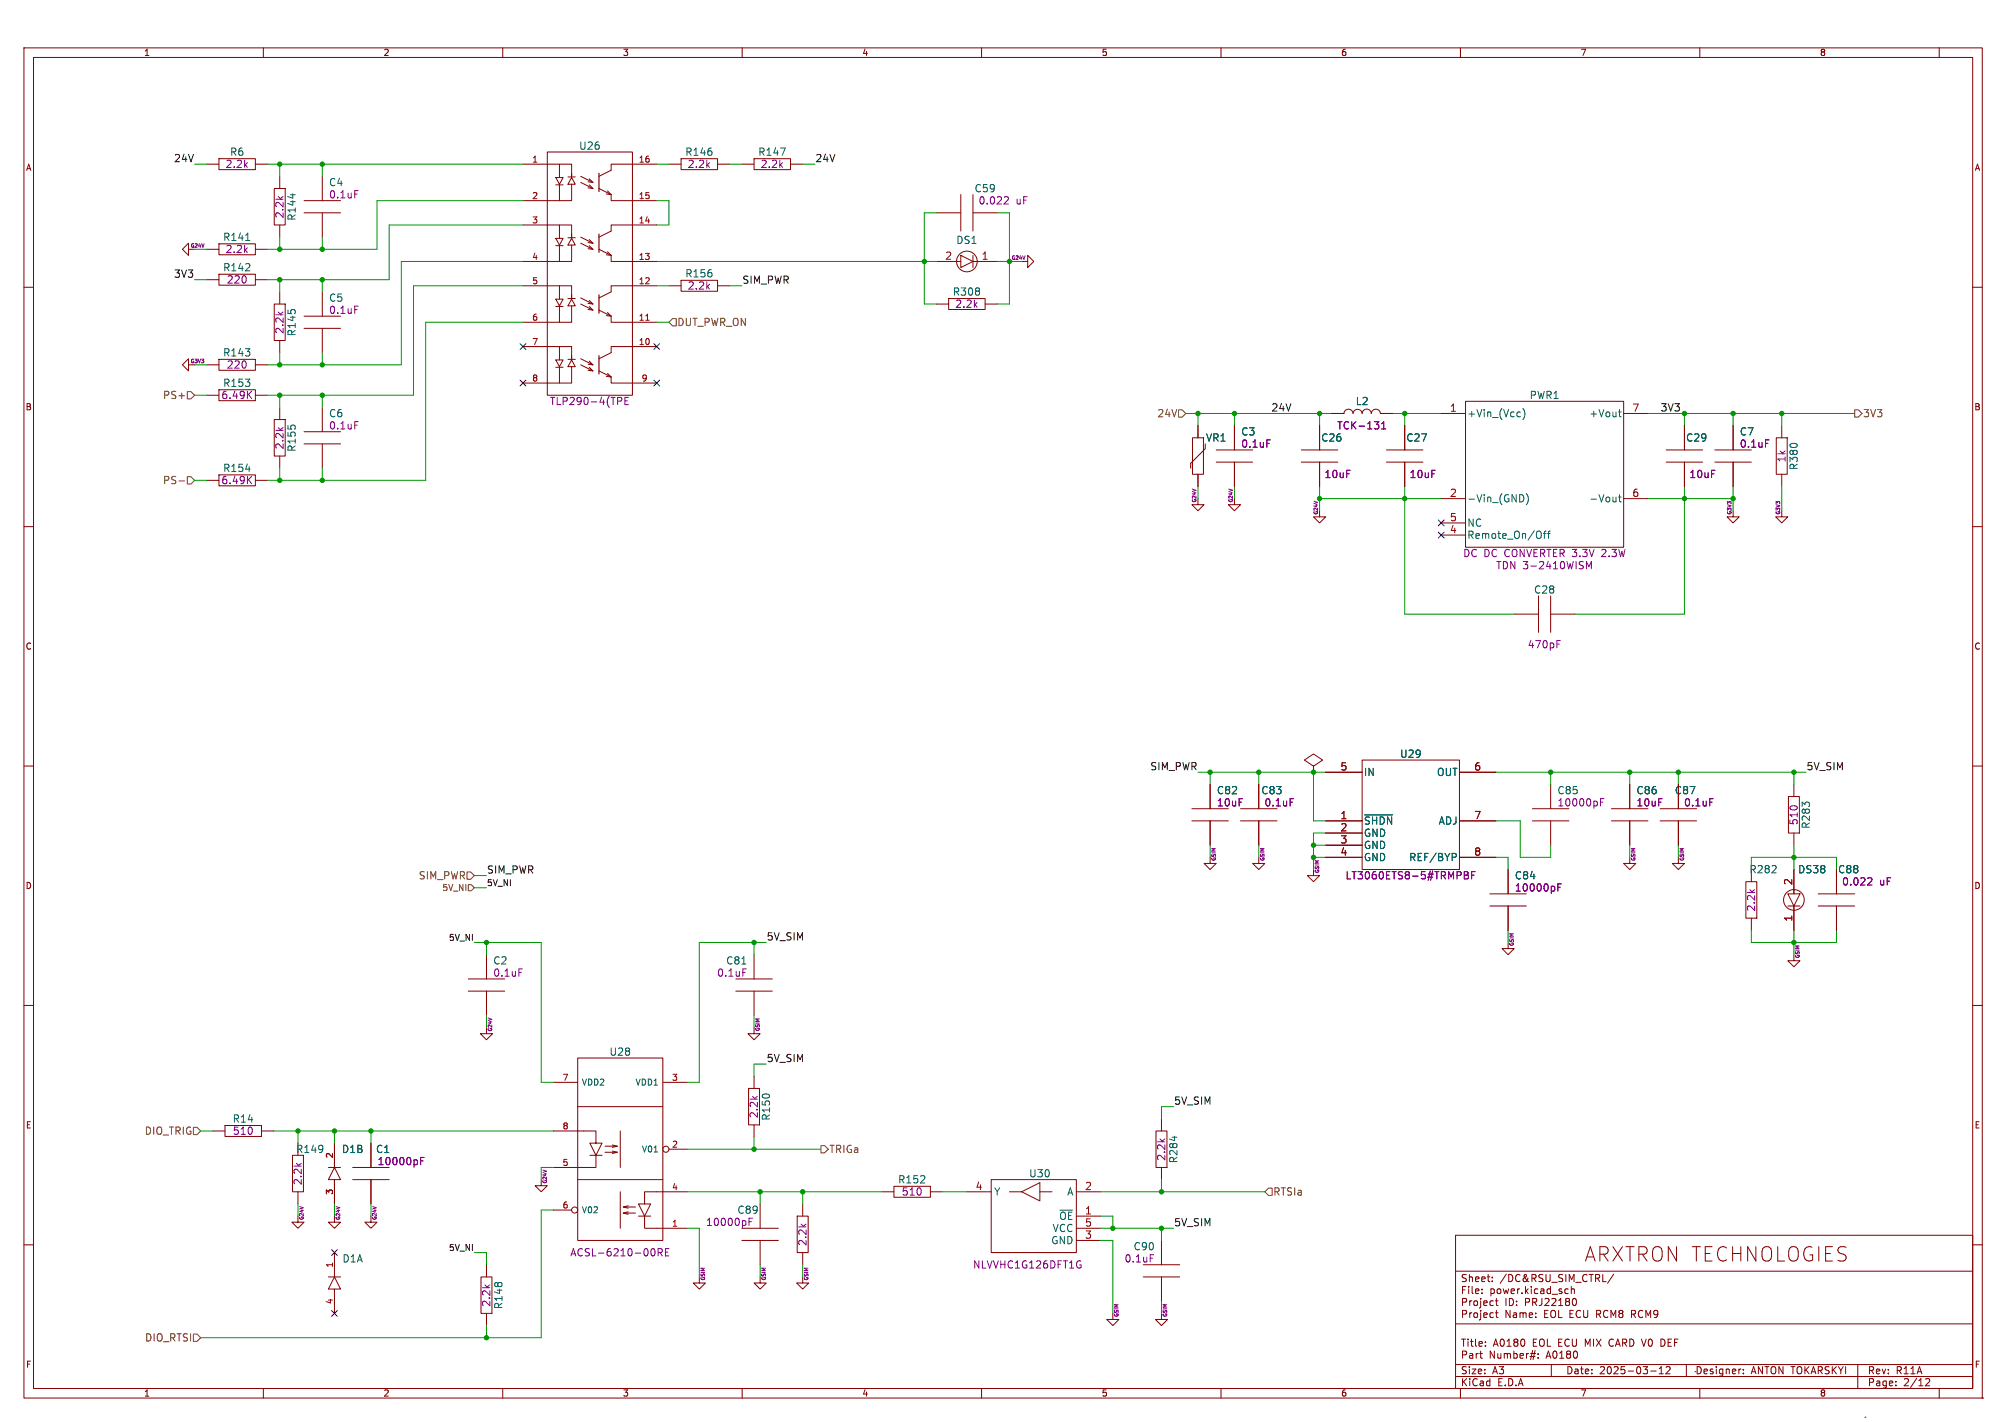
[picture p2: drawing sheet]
<svg xmlns="http://www.w3.org/2000/svg" width="420mm" height="297mm" viewBox="0 0 420 297" stroke-linecap="round" stroke-linejoin="round" font-family="sans-serif">
<g fill="none" stroke="#840000" stroke-width=".21">
<path d="M5 10h409v282h-409zM7 12h405v278h-405zM55 10v2M105 10v2M155 10v2M205 10v2M255 10v2M305 10v2M355 10v2M405 10v2M43.2 34.3h2.5M45.7 33.1h7.6v2.3h-7.6z"/>
<path d="M53.3 34.3h2.6M57.3 39.4h2.3v7.6h-2.3zM58.4 36.8v2.6M67.3 36.8v5.1M109.2 34.3h7.6v2.8M114.3 31.8h17.8v50.8h-17.8zM116.1 37.1h1.5l-.8 1.4zM116.1 38.6h1.5M116.8 38.6v3.3h-7.6M116.8 34.3h2.6v2.5M118.6 37h1.5M119.4 38.5v3.4h-2.6"/>
<path d="M119.4 37.1l.7 1.4h-1.5zM119.4 36.2v.8M121.3 36.8l2.5 1.3M121.3 38.1l2.5 1.3M122.8 38l1 .1M122.8 39.2l1 .2M123.1 37.3l.7 .8M123.1 38.6l.7 .8M125.1 39.4l2.5 1.2M126.9 39.9l.7 .7M137.2 34.3h-9.6v1.3l-2.5 1.2M139.7 34.3h2.5"/>
<path d="M142.2 33.1h7.7v2.3h-7.7zM149.9 34.3h2.5M154.9 34.3h2.6M157.5 33.1h7.6v2.3h-7.6zM165.1 34.3h2.5M39.4 52.1v-1.3l-1.3 1.3 1.3 1.2v-1.2h1.2M43.2 52.1h2.5M43.2 58.4h2.5M45.7 50.9h7.6v2.3h-7.6zM45.7 57.3h7.6v2.3h-7.6zM53.3 52.1h2.6M53.3 58.4h2.6"/>
<path d="M58.4 47v2.5M63.5 41.9h7.6M63.5 44.5h7.6M67.3 44.5v5M109.2 47h7.6v2.8M109.2 59.7h7.6v2.8M116.1 49.8h1.5l-.8 1.4zM116.1 51.3h1.5M116.8 51.3v3.3h-7.6M116.8 47h2.6v2.5M116.8 59.7h2.6v2.5M118.6 49.7h1.5"/>
<path d="M119.4 51.2v3.4h-2.6M119.4 49.8l.7 1.4h-1.5zM119.4 48.9v.8M121.3 49.5l2.5 1.3M121.3 50.8l2.5 1.3M122.8 50.7l1 .1M122.8 51.9l1 .2M123.1 50l.7 .8M123.1 51.3l.7 .8M125.1 52.1l2.5 1.2M126.6 40.5l1 .1M126.6 53.2l1 .1"/>
<path d="M126.9 52.6l.7 .7M127.6 40.6v1.3h9.6M127.6 53.3v1.3h9.6M137.2 47h-9.6v1.3l-2.5 1.2M137.2 59.7h-9.6v1.3l-2.5 1.2M139.7 59.7h2.5M142.2 58.5h7.7v2.3h-7.7zM149.9 59.7h2.5M195.6 54.6h5.1M195.6 44.5h5.1M200.7 53.3l2.5 1.3-2.5 1.3zM200.7 40.6v7.7"/>
<path d="M203.2 54.6h5.1M203.2 40.6v7.7M203.2 53.3v2.6M203.2 44.5h5.1M213.4 54.6h1.2v1.3l1.3-1.3-1.3-1.3v1.3M5 60h2M39.4 76.2v-1.3l-1.3 1.3 1.3 1.3v-1.3h1.2M43.2 76.2h2.5M45.7 75.1h7.6v2.2h-7.6zM53.3 76.2h2.6M57.3 63.5h2.3v7.6h-2.3zM58.4 61v2.5"/>
<path d="M58.4 71.1v2.6M63.5 66h7.6M63.5 68.6h7.6M67.3 61v5M67.3 68.6v5.1M109.2 72.4h7.6v2.8M116.1 62.5h1.5l-.8 1.4zM116.1 75.2h1.5l-.8 1.4zM116.1 64h1.5M116.1 76.7h1.5M116.8 64v3.3h-7.6M116.8 76.7v3.3h-7.6"/>
<path d="M116.8 72.4h2.6v2.5M118.6 62.4h1.5M118.6 75.1h1.5M119.4 63.9v3.4h-2.6M119.4 76.6v3.4h-2.6M119.4 62.5l.7 1.4h-1.5zM119.4 75.2l.7 1.4h-1.5zM119.4 61.6v.8M119.4 74.3v.8M121.3 62.2l2.5 1.3M121.3 63.5l2.5 1.3M121.3 74.9l2.5 1.3"/>
<path d="M121.3 76.2l2.5 1.3M122.8 63.4l1 .1M122.8 64.6l1 .2M122.8 76.1l1 .1M122.8 77.3l1 .2M123.1 62.7l.7 .8M123.1 64l.7 .8M123.1 75.4l.7 .8M123.1 76.7l.7 .8M125.1 64.8l2.5 1.2M125.1 77.5l2.5 1.2M126.6 65.9l1 .1"/>
<path d="M126.6 78.6l1 .1M126.9 65.3l.7 .7M126.9 78l.7 .7M127.6 66v1.3h9.6M127.6 78.7v1.3h9.6M137.2 72.4h-9.6v1.3l-2.5 1.2M195.6 63.5h2.5M198.1 62.4h7.6v2.2h-7.6zM205.7 63.5h2.6M412 60h2M43.2 82.6h2.5M45.7 81.4h7.6v2.3h-7.6z"/>
<path d="M45.7 99.2h7.6v2.3h-7.6zM53.3 82.6h2.6M57.3 87.6h2.3v7.7h-2.3zM58.4 85.1v2.5M58.4 95.3v2.5M63.5 90.2h7.6M63.5 92.7h7.6M67.3 85.1v5.1M67.3 92.7v5.1M249 91.4h2.3v7.7h-2.3zM250.2 88.9v2.5M250.2 99.1v2.5"/>
<path d="M251.7 92.7v1l-3 3.1v1M254 94h7.6M254 96.5h7.6M257.8 88.9v5.1M257.8 96.5v5.1M271.8 94h7.6M271.8 96.5h7.6M275.6 88.9v5.1M275.6 96.5v5.1M278.1 86.4h2.6a.95 .95 0 0 1 .9-.9 .95 .95 0 0 1 1 .9 .96 .96 0 0 1 .9-.9 .96 .96 0 0 1 1 .9 .95 .95 0 0 1 .9-1 .95 .95 0 0 1 1 1 .95 .95 0 0 1 .9-.9 .95 .95 0 0 1 1 .9h2.5M289.6 94h7.6M289.6 96.5h7.6"/>
<path d="M293.4 88.9v5.1M293.4 96.5v5.1M301 86.4h5.1M306.1 83.8h33v30.5h-33zM339.1 86.4h5.1M348 94h7.6M348 96.5h7.6M351.8 88.9v5.1M351.8 96.5v5.1M358.1 94h7.7M358.1 96.5h7.7M361.9 88.9v5.1"/>
<path d="M361.9 96.5v5.1M371 91.4h2.3v7.7h-2.3zM372.1 88.9v2.5M372.1 99.1v2.5M5 110h2M43.2 100.3h2.5M53.3 100.3h2.6M250.2 104.1v1.3h1.3l-1.3 1.3-1.3-1.3h1.3M257.8 104.1v1.3h1.3l-1.3 1.3-1.3-1.3h1.3M275.6 106.7v1.3h1.3l-1.3 1.2-1.3-1.2h1.3M301 104.1h5.1M301 109.2h5.1"/>
<path d="M301 111.8h5.1M339.1 104.1h5.1M361.9 106.7v1.3h1.3l-1.3 1.2-1.2-1.2h1.2M372.1 106.7v1.3h1.3l-1.3 1.2-1.3-1.2h1.3M412 110h2M316.2 128.3h5.1M321.3 124.5v7.6M323.8 124.5v7.6M323.8 128.3h5.1M5 160h2M284.5 158.8h20.3v22.8h-20.3zM412 160h2"/>
<path d="M248.9 171.5h7.6M248.9 168.9h7.6M252.7 179.1v1.2h-1.2l1.2 1.3 1.3-1.3h-1.3M252.7 163.8v5.1M252.7 171.5v5M259.1 171.5h7.6M259.1 168.9h7.6M262.9 179.1v1.2h-1.3l1.3 1.3 1.3-1.3h-1.3M262.9 163.8v5.1M262.9 171.5v5M274.3 160l1.9-1.2-1.9-1.3-1.9 1.3 1.9 1.2v1.3M274.3 161.3h.1"/>
<path d="M276.9 171.5h7.6M276.9 161.3h7.6M276.9 174h7.6M276.9 176.5h7.6M276.9 179.1h7.6M304.8 171.5h7.6M304.8 161.3h7.6M304.8 179.1h7.6M320 171.5h7.7M320 168.9h7.7M323.8 163.8v5.1M323.8 171.5v5"/>
<path d="M336.5 171.5h7.7M336.5 168.9h7.7M340.4 179.1v1.2h-1.3l1.3 1.3 1.2-1.3h-1.2M340.4 163.8v5.1M340.4 171.5v5M346.7 171.5h7.6M346.7 168.9h7.6M350.5 179.1v1.2h-1.3l1.3 1.3 1.3-1.3h-1.3M350.5 163.8v5.1M350.5 171.5v5M373.5 166.4h2.3v7.6h-2.3zM374.6 163.8v2.6"/>
<path d="M374.6 174v2.5M101.6 199.4v5.1M157.5 199.4v5.1M274.3 181.6v1.3h-1.3l1.3 1.3 1.3-1.3h-1.3M311.1 189.2h7.7M311.1 186.7h7.7M315 196.9v1.2h-1.3l1.3 1.3 1.2-1.3h-1.2M315 181.6v5.1M315 189.2v5.1M364.6 184.2h2.3v7.6h-2.3zM365.8 181.6v2.6M365.8 191.8v2.5"/>
<path d="M373.4 186.7h2.5l-1.3 2.5zM373.4 189.2h2.5M374.6 199.4v1.3h-1.2l1.2 1.2 1.3-1.2h-1.3M374.6 181.6v5.1M374.6 189.2v5.1M379.7 189.2h7.6M379.7 186.7h7.6M383.5 181.6v5.1M383.5 189.2v5.1M5 210h2M97.8 204.5h7.6M97.8 207h7.6"/>
<path d="M101.6 214.6v1.3h-1.3l1.3 1.3 1.3-1.3h-1.3M101.6 207v5.1M153.7 204.5h7.6M153.7 207h7.6M157.5 214.6v1.3h-1.3l1.3 1.3 1.2-1.3h-1.2M157.5 207v5.1M412 210h2M44.4 236.2h2.6M47 235.1h7.6v2.3h-7.6zM54.6 236.2h2.5M69.8 238.8v5M77.5 238.8v5"/>
<path d="M115.6 236.2h8.9v2.6h-1.3l1.3 2.5 1.2-2.5h-1.2M115.6 226.1h5M120.6 221h17.8v38.1h-17.8zM120.6 231.1h17.8M126.4 239.4h2.5M127.9 239.1l1 .3M128.9 239.4l-1 .2M129.5 236.2v7.6M138.4 226.1h5.1M156.3 227.3h2.3v7.6h-2.3zM157.5 224.8v2.5M157.5 234.9v2.6"/>
<path d="M241.4 236.2h2.3v7.6h-2.3zM242.6 233.7v2.5M61.1 241.3h2.3v7.6h-2.3zM62.2 254v1.3h-1.2l1.2 1.2 1.3-1.2h-1.3M62.2 248.9v2.6M68.6 243.8h2.5M69.8 243.8l1.3 2.6h-2.5zM69.8 254v1.3h-1.2l1.2 1.2 1.3-1.2h-1.3M69.8 246.4v5.1M73.7 243.8h7.6M73.7 246.4h7.6M77.5 254v1.3h-1.3l1.3 1.2 1.2-1.2h-1.2"/>
<path d="M77.5 246.4v5.1M113 246.4v1.2h-1.2l1.2 1.3 1.3-1.3h-1.3M115.6 252.7h3.8M120.6 246.4h17.8M123.2 241.3h2.5M124.5 241.3v2.5h-8.9M126.4 240.7h2.5M127.9 240.4l1 .3M128.9 240.7l-1 .2M129.5 248.9v7.6M130.2 252.1l1 .2M130.2 253.4l1 .2"/>
<path d="M130.2 252.1h2.5M130.2 253.4h2.5M131.2 251.8l-1 .3M131.2 253.1l-1 .3M133.3 254h2.6M134.6 254v2.5h8.9M139.7 240h3.8M143.5 248.9h-8.9v2.6h1.3l-1.3 2.5-1.3-2.5h1.3M154.9 256.5h7.7M154.9 259.1h7.7M158.7 251.5v5M158.7 259.1v5.1"/>
<path d="M166.5 254h2.3v7.6h-2.3zM167.6 251.5v2.5M184.1 248.9h2.6M186.7 247.8h7.6v2.3h-7.6zM194.3 248.9h2.5M201.9 248.9h5.1M207 246.4h17.8v15.2h-17.8zM210.8 248.9h2.6M213.4 248.9l3.8-1.9v3.8zM217.2 248.9h2.5M224.8 254h5.1M224.8 248.9h5.1"/>
<path d="M224.8 256.5h5.1M224.8 259.1h5.1M242.6 243.8v2.6M242.6 259.1v5.1M304 258h108v32h-108zM5 260h2M68.6 266.7h2.5M69.8 266.7l1.3 2.5h-2.5zM69.8 261.6v5.1M69.8 269.2v5.1M100.5 266.7h2.2v7.6h-2.2zM101.6 264.2v2.5"/>
<path d="M101.6 274.3v2.6M146 266.7v1.3h-1.2l1.2 1.2 1.3-1.2h-1.3M158.7 266.7v1.3h-1.2l1.2 1.2 1.3-1.2h-1.3M167.6 266.7v1.3h-1.2l1.2 1.2 1.3-1.2h-1.3M167.6 261.6v2.6M232.4 274.3v1.3h-1.3l1.3 1.3 1.3-1.3h-1.3M238.8 266.7h7.6M238.8 264.2h7.6M242.6 274.3v1.3h-1.3l1.3 1.3 1.2-1.3h-1.2M242.6 266.7v5.1M304 276.5h108M304 265.5h108"/>
<path d="M309.5 270v.2M309.5 269.3v.1M311.7 267.5v.2M311.7 266.8v.1M312.3 271.7h.6M312.3 274.2h.6M312.5 271.2v1.3l.4 .2M312.5 273.7v1.3l.4 .2M327.1 269.2l.4 .1M327.5 270.1l-.4 .1M328.2 269.3l.2-.1 .3 .1 .1 .9M328.2 268.7v1.5"/>
<path d="M328.7 271.2a.8 .8 0 0 1 .6 .7 .8 .8 0 0 1-.6 .8M337 266.1l-1.3 1.9M412 260h2M55 290v2M105 290v2M155 290v2M205 290v2M255 290v2M304 287.5h108M304 285h108M305 290v2M309 282.7h.6"/>
<path d="M309.4 283.7h.2M310.2 281v.2M310.2 280.3v.1M319.7 282.7h1M321.2 283.5v.2M321.2 282.8v.1M324 285v2.5M344.7 286.4h1.2M346.5 286.9h.9M346.5 285.9l.4-.5v1.5M347.9 285.6l.6-.2 .3 .5-.9 1h.9M352.2 285v2.5"/>
<path d="M355 290v2M363.4 285.9h.2M364.1 286.8v.1M364.1 286v.2M388 285v5M389.5 296h.1M395.9 289.3v.1M395.9 288.5v.2M402.2 288.1l.5-.2 .3 .5-.9 1h.9M405 290v2M414 292h.1"/>
<circle cx="201.9" cy="54.6" r="2.16"/>
<circle cx="374.6" cy="188" r="2.16"/>
<circle cx="120" cy="252.7" r=".63"/>
<circle cx="139.1" cy="240" r=".63"/>
</g>
<g fill="none" stroke="#840084" stroke-width=".21">
<path d="M74.1 39.8h.7M209.9 41.1l.6 .1 .1 .3-.9 1.1h.9M74.1 63.9h.7M51.9 82.4l.6 .8M52.5 81.7l-.8 .9M52.5 99.5l-.8 .9M74.1 88.1h.7M129 83h.6l.3 .3-.2 .4-.7 .1M130.5 83.7h.5M131.2 83h-.7v1.5h.7M264.6 91.9h.7M288.5 89.6h.9"/>
<path d="M288.5 88.5l.5-.4v1.5M368.7 91.9h.7M51.9 100.2l.6 .8M331.3 118.8v-1.5l.5 1.1 .5-1.1v1.5M325.2 133.8h.7M253.8 177.3h-.7l.5 .2M264 177.3h-.8l.6 .2M269.4 166.8h.8M275.4 179.8h-.7l.5 .2M334.3 167.5h.5M335 166.8h-.7v1.5M341.5 177.3h-.8l.5 .2"/>
<path d="M351.6 177.3h-.7l.5 .2M357.1 166.8h.7M305.8 182.1l.7 .1 .1 .3-.3 .3M305.8 182.8h.5M306.3 182.8l.4 .3-.1 .3-.8 .2M307.3 182.8h.5M308.1 182.1h-.8v1.5M316.1 195h-.8l.5 .3M325.4 185.3h.5M326.1 184.6h-.7v1.5M375.8 197.6h-.8l.5 .2M390.3 183.3l.5 .1 .1 .4-.9 1h.9"/>
<path d="M108.4 202.4h.7M155.1 202.4h.8M158.6 212.8h-.8l.6 .3M87.8 242.5h.6M88.6 241.7h-.8v1.6M156.4 255.2h.5M156.4 254.4v1.6M136.4 260.8a.95 .95 0 0 1 0 1.5M137.5 261.6l.7-.1 .1-.2-.1-.4-.7-.1v1.5M137.8 261.6l.5 .7M139 261.5h.5M139.7 260.8h-.7v1.5h.7"/>
<path d="M147.2 264.9h-.8l.5 .2M159.9 264.9h-.8l.5 .2M168.7 264.9h-.7l.5 .2M225.5 264.2h.3v.5l-.3 .2M225.6 263.3l.1 .1M233.5 272.5h-.7l.5 .3M243.7 272.5h-.8l.6 .3"/>
</g>
<path d="M125.1 36.2v3.8M125.1 48.9v3.8M125.1 61.6v3.8M125.1 74.3v3.8" fill="none" stroke="#840000" stroke-width=".25"/>
<path d="M134.9 66.9h.7" fill="none" stroke="#a90000" stroke-width=".21"/>
<g fill="none" stroke="#006464" stroke-width=".21">
<path d="M51.3 50.2h.9M317.1 86l.4 .1M317.5 87l-.4 .1M318 85.3a1.75 1.75 0 0 1 0 2.3M338 86h.6M338.2 85.5v1.3l.4 .3M318 103.4l.3 .6-.1 .5-.2 .3M318.8 103.1a1.75 1.75 0 0 1 0 2.3M322.3 111.4h.6M322.9 110.9l-.4 .3v1.3M323.2 111.4h.6M323.8 110.9l-.4 .3v1.3"/>
<path d="M338 103.8h.6M338.2 103.3v1.3l.4 .2M285 170.2h5.9M303.9 178.2l.3 .3-.1 .4-.2 .1"/>
</g>
<path d="M140.5 66.5h.7v1.6h-.7l-.8-.8zM39.1 99.6h.8l.7 .7-.7 .8h-.8zM39.1 81.8h.8l.7 .8-.7 .7h-.8zM246.1 85.6h.8l.7 .8-.7 .7h-.8zM387.3 85.6h.8l.8 .8-.8 .7h-.8zM37.4 100.4h1.1M97.5 182.1h.8l.8 .8-.8 .7h-.8zM97.8 184.8h.6l.7 .6-.7 .7h-.6zM40.4 235.5h.7l.8 .7-.8 .8h-.7zM171.4 239.3h.8l.8 .7-.8 .8h-.8zM264.9 248.2h.8v1.5h-.8l-.7-.8zM40.4 278.6h.7l.8 .8-.8 .8h-.7z" fill="none" stroke="#725600" stroke-width=".21"/>
<g fill="none" stroke="#009600" stroke-width=".21">
<path d="M40.6 34.3h2.6M55.9 34.3h53.3M58.4 34.3v2.5M67.3 34.3v2.5M137.2 34.3h2.5M152.4 34.3h2.5M167.6 34.3h2.6M40.6 52.1h2.6M40.6 58.4h2.6M58.4 49.5v2.6M58.4 58.4v2.6M67.3 49.5v2.6"/>
<path d="M67.3 58.4v2.6M109.2 47h-27.9v11.4h-25.4M109.2 54.6h-25.4v21.6h-27.9M109.2 41.9h-30.5v10.2h-22.8M109.2 59.7h-22.8v22.9h-30.5M137.2 41.9h2.5v5.1h-2.5M137.2 54.6h58.4M137.2 59.7h2.5M152.4 59.7h2.5M195.6 44.5h-2.6v19h2.6M208.3 54.6h5.1M208.3 44.5h2.5v19h-2.5"/>
<path d="M40.6 76.2h2.6M58.4 73.7v2.5M67.3 73.7v2.5M109.2 67.3h-20.3v33h-33M137.2 67.3h2.5M40.6 82.6h2.6M58.4 82.6v2.5M58.4 97.8v2.5M67.3 82.6v2.5M67.3 97.8v2.5M247.6 86.4h30.5M250.2 86.4v2.5"/>
<path d="M257.8 86.4v2.5M275.6 86.4v2.5M290.8 86.4h10.2M293.4 86.4v2.5M344.2 86.4h43.1M351.8 86.4v2.5M361.9 86.4v2.5M372.1 86.4v2.5M40.6 100.3h2.6M250.2 101.6v2.5M257.8 101.6v2.5M275.6 104.1h25.4"/>
<path d="M275.6 101.6v5.1M293.4 101.6v26.7h22.8M344.2 104.1h17.7M351.8 101.6v26.7h-22.9M361.9 101.6v5.1M372.1 101.6v5.1M250.2 161.3h26.7M252.7 161.3v2.5M252.7 176.5v2.6M262.9 161.3v2.5M262.9 176.5v2.6M274.3 161.3v10.2h2.6"/>
<path d="M274.3 176.5h2.6M274.3 179.1h2.6M276.9 174h-2.6v7.6M312.4 161.3h64.8M312.4 171.5h5.1v7.6h6.3v-2.6M312.4 179.1h2.6v2.5M323.8 161.3v2.5M340.4 161.3v2.5M340.4 176.5v2.6M350.5 161.3v2.5M350.5 176.5v2.6M374.6 161.3v2.5"/>
<path d="M374.6 176.5v5.1M99.1 196.9h13.9v29.2h2.6M99.1 185.4h2.5M99.1 182.9h2.5M101.6 196.9v2.5M157.5 196.9v2.5M160 196.9h-14v29.2h-2.5M315 194.3v2.6M365.8 181.6v-2.5h17.7v2.5M365.8 194.3v2.6h17.7v-2.6M374.6 194.3v5.1M101.6 212.1v2.5"/>
<path d="M157.5 212.1v2.5M41.9 236.2h2.5M57.1 236.2h58.5M62.2 236.2v2.6M69.8 236.2v2.6M77.5 236.2v2.6M157.5 237.5v2.5M160 222.2h-2.5v2.6M245.1 231.1h-2.5v2.6M62.2 251.5v2.5M69.8 251.5v2.5M77.5 251.5v2.5"/>
<path d="M115.6 252.7h-2.6v26.7h-71.1M115.6 243.8h-2.6v2.6M143.5 256.5h2.5v10.2M143.5 240h27.9M143.5 248.9h40.6M158.7 248.9v2.6M167.6 248.9v2.6M196.8 248.9h5.1M229.9 248.9h34.3M229.9 254h2.5v2.5M229.9 259.1h2.5v15.2M229.9 256.5h15.2"/>
<path d="M242.6 246.4v2.5M242.6 256.5v2.6M99.1 261.6h2.5v2.6M101.6 276.9v2.5M158.7 264.2v2.5M167.6 264.2v2.5M242.6 271.8v2.5"/>
</g>
<g fill="none" stroke="#000084" stroke-width=".21">
<path d="M108.6 71.8l1.2 1.2M108.6 79.4l1.2 1.2M109.8 71.8l-1.2 1.2M109.8 79.4l-1.2 1.2M136.6 71.8l1.2 1.2M136.6 79.4l1.2 1.2M137.8 71.8l-1.2 1.2M137.8 79.4l-1.2 1.2M300.4 111.2l1.2 1.2M300.4 108.6l1.2 1.2M301.6 111.2l-1.2 1.2M301.6 108.6l-1.2 1.2"/>
<path d="M69.2 273.7l1.3 1.2M69.2 261l1.3 1.2M70.5 273.7l-1.3 1.2M70.5 261l-1.3 1.2"/>
</g>
<g fill="#009600" stroke="#009600" stroke-width=".21">
<circle cx="275.6" cy="86.4" r=".46"/>
<circle cx="293.4" cy="104.1" r=".46"/>
<circle cx="293.4" cy="86.4" r=".46"/>
<circle cx="250.2" cy="86.4" r=".46"/>
<circle cx="257.8" cy="86.4" r=".46"/>
<circle cx="274.3" cy="176.5" r=".46"/>
<circle cx="252.7" cy="161.3" r=".46"/>
<circle cx="274.3" cy="161.3" r=".46"/>
<circle cx="275.6" cy="104.1" r=".46"/>
<circle cx="340.4" cy="161.3" r=".46"/>
<circle cx="323.8" cy="161.3" r=".46"/>
<circle cx="350.5" cy="161.3" r=".46"/>
<circle cx="274.3" cy="179.1" r=".46"/>
<circle cx="262.9" cy="161.3" r=".46"/>
<circle cx="351.8" cy="104.1" r=".46"/>
<circle cx="372.1" cy="86.4" r=".46"/>
<circle cx="351.8" cy="86.4" r=".46"/>
<circle cx="361.9" cy="104.1" r=".46"/>
<circle cx="361.9" cy="86.4" r=".46"/>
<circle cx="374.6" cy="161.3" r=".46"/>
<circle cx="374.6" cy="179.1" r=".46"/>
<circle cx="374.6" cy="196.9" r=".46"/>
<circle cx="242.6" cy="256.5" r=".46"/>
<circle cx="242.6" cy="248.9" r=".46"/>
<circle cx="232.4" cy="256.5" r=".46"/>
<circle cx="210.8" cy="54.6" r=".46"/>
<circle cx="193" cy="54.6" r=".46"/>
<circle cx="101.6" cy="279.4" r=".46"/>
<circle cx="157.5" cy="196.9" r=".46"/>
<circle cx="167.6" cy="248.9" r=".46"/>
<circle cx="157.5" cy="240" r=".46"/>
<circle cx="158.7" cy="248.9" r=".46"/>
<circle cx="67.3" cy="58.4" r=".46"/>
<circle cx="67.3" cy="52.1" r=".46"/>
<circle cx="67.3" cy="82.6" r=".46"/>
<circle cx="67.3" cy="76.2" r=".46"/>
<circle cx="58.4" cy="76.2" r=".46"/>
<circle cx="58.4" cy="82.6" r=".46"/>
<circle cx="58.4" cy="52.1" r=".46"/>
<circle cx="67.3" cy="34.3" r=".46"/>
<circle cx="58.4" cy="58.4" r=".46"/>
<circle cx="58.4" cy="34.3" r=".46"/>
<circle cx="69.8" cy="236.2" r=".46"/>
<circle cx="77.5" cy="236.2" r=".46"/>
<circle cx="62.2" cy="236.2" r=".46"/>
<circle cx="101.6" cy="196.9" r=".46"/>
<circle cx="67.3" cy="100.3" r=".46"/>
<circle cx="58.4" cy="100.3" r=".46"/>
</g>
<text font-size="4.2" fill="#840000" x="330.9" y="263.7">ARXTRON TECHNOLOGIES</text>
<g font-size="2.1" fill="#0f0f0f">
<text x="36.3" y="34">24V</text>
<text x="170.2" y="34">24V</text>
<text x="36.3" y="58.1">3V3</text>
<text x="154.9" y="59.4">SIM_PWR</text>
<text x="265.4" y="86">24V</text>
<text x="346.7" y="86">3V3</text>
<text x="240.2" y="161">SIM_PWR</text>
<text x="377.2" y="161">5V_SIM</text>
<text x="101.6" y="182.6">SIM_PWR</text>
<text x="160" y="196.5">5V_SIM</text>
<text x="160" y="221.9">5V_SIM</text>
<text x="245.1" y="230.8">5V_SIM</text>
<text x="245.1" y="256.2">5V_SIM</text>
</g>
<g font-size="2.1" fill="#840084">
<text x="47" y="35.3">2.2k</text>
<text x="48" y="32.7">R6</text>
<text x="143.5" y="35.3">2.2k</text>
<text x="158.8" y="35.3">2.2k</text>
<text x="68.6" y="41.6">0.1uF</text>
<text x="68.6" y="39.1">C4</text>
<text x="203.5" y="40.4">C59</text>
<text x="59.4" y="45.7" transform="rotate(-90 59.4 45.7)">2.2k</text>
<text x="204.3" y="42.9">0.022</text>
<text x="212.1" y="42.9">uF</text>
<text x="47" y="53.1">2.2k</text>
<text x="47.3" y="59.4">220</text>
<text x="68.6" y="65.8">0.1uF</text>
<text x="68.6" y="63.2">C5</text>
<text x="143.5" y="60.7">2.2k</text>
<text x="199.4" y="64.5">2.2k</text>
<text x="59.4" y="69.8" transform="rotate(-90 59.4 69.8)">2.2k</text>
<text x="47.3" y="77.2">220</text>
<text x="46.2" y="83.5">6.49K</text>
<text x="46.5" y="81">R153</text>
<text x="68.6" y="89.9">0.1uF</text>
<text x="68.6" y="87.4">C6</text>
<text x="114.8" y="84.8">TLP290-4(TPE</text>
<text x="279.2" y="89.9">TCK-131</text>
<text x="59.4" y="93.9" transform="rotate(-90 59.4 93.9)">2.2k</text>
<text x="259.1" y="93.7">0.1uF</text>
<text x="259.1" y="91.2">C3</text>
<text x="363.3" y="93.7">0.1uF</text>
<text x="363.3" y="91.2">C7</text>
<text x="46.2" y="101.3">6.49K</text>
<text x="46.5" y="98.8">R154</text>
<text x="276.5" y="100.1">10uF</text>
<text x="294.3" y="100.1">10uF</text>
<text x="352.7" y="100.1">10uF</text>
<text x="373.1" y="96.7" transform="rotate(-90 373.1 96.7)">1k</text>
<text x="305.5" y="116.6">DC DC CONVERTER 3.3V</text>
<text x="312.4" y="119.1">TDN 3-2410WISM</text>
<text x="334.8" y="116.6">2.3W</text>
<text x="319" y="135.6">470pF</text>
<text x="254.1" y="166.1">C82</text>
<text x="263.3" y="166.1">C83</text>
<text x="325.2" y="166.1">C85</text>
<text x="341.7" y="166.1">C86</text>
<text x="349.7" y="166.1">C87</text>
<text x="254.1" y="168.6">10uF</text>
<text x="264" y="168.6">0.1uF</text>
<text x="325.2" y="168.6">10000pF</text>
<text x="341.7" y="168.6">10uF</text>
<text x="351.6" y="168.6">0.1uF</text>
<text x="375.6" y="172.4" transform="rotate(-90 375.6 172.4)">510</text>
<text x="280.9" y="183.9">LT3060ETS8-5#TRMPBF</text>
<text x="316.3" y="183.9">C84</text>
<text x="383.8" y="182.6">C88</text>
<text x="384.6" y="185.1">0.022</text>
<text x="392.5" y="185.1">uF</text>
<text x="316.3" y="186.4">10000pF</text>
<text x="366.8" y="190.5" transform="rotate(-90 366.8 190.5)">2.2k</text>
<text x="102.9" y="201.7">C2</text>
<text x="102.9" y="204.2">0.1uF</text>
<text x="149.7" y="204.2">0.1uF</text>
<text x="158.5" y="233.6" transform="rotate(-90 158.5 233.6)">2.2k</text>
<text x="48.5" y="237.2">510</text>
<text x="78.4" y="241">C1</text>
<text x="78.8" y="243.6">10000pF</text>
<text x="243.6" y="242.5" transform="rotate(-90 243.6 242.5)">2.2k</text>
<text x="63.2" y="247.6" transform="rotate(-90 63.2 247.6)">2.2k</text>
<text x="188.2" y="249.9">510</text>
<text x="147.4" y="256.3">10000pF</text>
<text x="153.9" y="253.7">C89</text>
<text x="119" y="262.6">ACSL-6210-00RE</text>
<text x="168.6" y="260.3" transform="rotate(-90 168.6 260.3)">2.2k</text>
<text x="234.8" y="263.9">0.1uF</text>
<text x="236.7" y="261.3">C90</text>
<text x="203.1" y="265.2">NLVVHC1G126DFT1G</text>
<text x="102.6" y="273" transform="rotate(-90 102.6 273)">2.2k</text>
</g>
<g font-size="2.1" fill="#006464">
<text x="120.9" y="31.5">U26</text>
<text x="143" y="32.7">R146</text>
<text x="158.3" y="32.7">R147</text>
<text x="62" y="46.2" transform="rotate(-90 62 46.2)">R144</text>
<text x="46.5" y="50.5">R141</text>
<text x="199.6" y="51.2">DS1</text>
<text x="46.5" y="56.9">R142</text>
<text x="143" y="58.1">R156</text>
<text x="198.9" y="62">R308</text>
<text x="62" y="70.3" transform="rotate(-90 62 70.3)">R145</text>
<text x="46.5" y="74.7">R143</text>
<text x="319.4" y="83.5">PWR1</text>
<text x="283.1" y="84.8">L2</text>
<text x="306.3" y="87.4">+Vin_(Vcc)</text>
<text x="331.9" y="87.4">+Vout</text>
<text x="62" y="94.5" transform="rotate(-90 62 94.5)">R155</text>
<text x="251.8" y="92.4">VR1</text>
<text x="275.8" y="92.4">C26</text>
<text x="293.6" y="92.4">C27</text>
<text x="352" y="92.4">C29</text>
<text x="375.6" y="98.3" transform="rotate(-90 375.6 98.3)">R380</text>
<text x="306.3" y="105.1">-Vin_(GND)</text>
<text x="331.9" y="105.1">-Vout</text>
<text x="306.3" y="110.2">NC</text>
<text x="306.3" y="112.8">Remote_On/Off</text>
<text x="320.3" y="124.2">C28</text>
<text x="292.3" y="158.5">U29</text>
<text x="284.7" y="162.3">IN</text>
<text x="300" y="162.3">OUT</text>
<text x="284.7" y="172.4">~{SHDN}</text>
<text x="300.4" y="172.4">ADJ</text>
<text x="378.2" y="173.2" transform="rotate(-90 378.2 173.2)">R283</text>
<text x="284.7" y="175">GND</text>
<text x="284.7" y="177.5">GND</text>
<text x="284.7" y="180.1">GND</text>
<text x="294.2" y="180.1">REF/BYP</text>
<text x="365.3" y="182.6">R282</text>
<text x="375.4" y="182.6">DS38</text>
<text x="151.6" y="201.7">C81</text>
<text x="127.2" y="220.7">U28</text>
<text x="48.5" y="234.7">R14</text>
<text x="161" y="234.2" transform="rotate(-90 161 234.2)">R150</text>
<text x="61.8" y="241">R149</text>
<text x="71.3" y="241">D1B</text>
<text x="246.1" y="243" transform="rotate(-90 246.1 243)">R284</text>
<text x="187.5" y="247.4">R152</text>
<text x="207.5" y="249.9">Y</text>
<text x="214.8" y="246.1">U30</text>
<text x="222.8" y="249.9">A</text>
<text x="219.8" y="257.5">VCC</text>
<text x="221.2" y="255">~{OE}</text>
<text x="71.4" y="263.9">D1A</text>
<text x="219.5" y="260.1">GND</text>
<text x="105.1" y="273.5" transform="rotate(-90 105.1 273.5)">R148</text>
</g>
<g font-size="2.1" fill="#a90000">
<text x="197.3" y="54.4">2</text>
<text x="204.9" y="54.4">1</text>
<text x="302.7" y="86.1">1</text>
<text x="340.8" y="86.1">7</text>
<text x="302.7" y="103.9">2</text>
<text x="340.8" y="103.9">6</text>
<text x="302.7" y="109">5</text>
<text x="302.7" y="111.5">4</text>
<text x="279.9" y="161">5</text>
<text x="307.8" y="161">6</text>
<text x="279.9" y="171.2">1</text>
<text x="279.9" y="173.7">2</text>
<text x="307.8" y="171.2">7</text>
<text x="279.9" y="176.3">3</text>
<text x="279.9" y="178.8">4</text>
<text x="307.8" y="178.8">8</text>
<text x="374.4" y="185" transform="rotate(-90 374.4 185)">2</text>
<text x="374.4" y="192.6" transform="rotate(-90 374.4 192.6)">1</text>
<text x="203.7" y="248.7">4</text>
<text x="226.5" y="248.7">2</text>
<text x="226.5" y="253.7">1</text>
<text x="226.5" y="256.3">5</text>
<text x="226.5" y="258.8">3</text>
</g>
<g font-size="2.1" fill="#725600">
<text x="141.3" y="68.3">DUT_PWR_ON</text>
<text x="34" y="83.5">PS+</text>
<text x="241.6" y="87.4">24V</text>
<text x="389" y="87.4">3V3</text>
<text x="34" y="101.3">PS-</text>
<text x="87.4" y="183.9">SIM_PWR</text>
<text x="30.2" y="237.2">DIO_TRIG</text>
<text x="173.1" y="241">TRIGa</text>
<text x="265.8" y="249.9">RTSIa</text>
<text x="30.2" y="280.4">DIO_RTSI</text>
</g>
<g font-size="2.1" fill="#840000">
<text x="305" y="268">Sheet:</text>
<text x="313.2" y="268">/DC&amp;RSU_SIM_CTRL/</text>
<text x="305" y="270.5">File:</text>
<text x="305" y="273">Project</text>
<text x="305" y="275.5">Project</text>
<text x="311.1" y="270.5">power.kicad_sch</text>
<text x="314.2" y="273">ID:</text>
<text x="314.2" y="275.5">Name:</text>
<text x="318.4" y="273">PRJ22180</text>
<text x="322.4" y="275.5">EOL ECU RCM8</text>
<text x="341.1" y="275.5">RCM9</text>
<text x="305" y="281.5">Title:</text>
<text x="311.8" y="281.5">A0180</text>
<text x="320.1" y="281.5">EOL ECU MIX CARD V0 DEF</text>
<text x="305" y="287.2">Size:</text>
<text x="305" y="284">Part</text>
<text x="310.9" y="284">Number#:</text>
<text x="311.6" y="287.2">A3</text>
<text x="322.9" y="284">A0180</text>
<text x="327" y="287.2">Date:</text>
<text x="334" y="287.2">2025-03-12</text>
<text x="354" y="287.2">Designer:</text>
<text x="365.6" y="287.2">ANTON TOKARSKYI</text>
<text x="390" y="287.2">Rev:</text>
<text x="395.9" y="287.2">R11A</text>
<text x="305" y="289.7">KiCad</text>
<text x="312.7" y="289.7">E.D.A</text>
<text x="390" y="289.7">Page:</text>
<text x="397.5" y="289.7">2/12</text>
</g>
<g font-size="1.8" fill="#840000">
<text x="30" y="11.9">1</text>
<text x="80" y="11.9">2</text>
<text x="130" y="11.9">3</text>
<text x="180" y="11.9">4</text>
<text x="230" y="11.9">5</text>
<text x="280" y="11.9">6</text>
<text x="330" y="11.9">7</text>
<text x="380" y="11.9">8</text>
<text x="5.3" y="35.9">A</text>
<text x="412.3" y="35.9">A</text>
<text x="5.3" y="85.9">B</text>
<text x="412.2" y="85.9">B</text>
<text x="5.3" y="135.9">C</text>
<text x="412.2" y="135.9">C</text>
<text x="5.3" y="185.9">D</text>
<text x="412.2" y="185.9">D</text>
<text x="5.3" y="235.9">E</text>
<text x="412.3" y="235.9">E</text>
<text x="5.3" y="285.9">F</text>
<text x="412.3" y="285.9">F</text>
<text x="30" y="291.9">1</text>
<text x="80" y="291.9">2</text>
<text x="130" y="291.9">3</text>
<text x="180" y="291.9">4</text>
<text x="230" y="291.9">5</text>
<text x="280" y="291.9">6</text>
<text x="330" y="291.9">7</text>
<text x="380" y="291.9">8</text>
</g>
<g font-size="1.8" fill="#a90000">
<text x="111.1" y="34">1</text>
<text x="133.3" y="34">16</text>
<text x="111.1" y="41.7">2</text>
<text x="133.3" y="41.7">15</text>
<text x="111.1" y="46.7">3</text>
<text x="133.3" y="46.7">14</text>
<text x="111.1" y="54.4">4</text>
<text x="111.1" y="59.4">5</text>
<text x="133.3" y="54.4">13</text>
<text x="133.3" y="59.4">12</text>
<text x="111.1" y="67.1">6</text>
<text x="133.3" y="67.1">11</text>
<text x="111.1" y="72.1">7</text>
<text x="133.3" y="72.1">10</text>
<text x="111.1" y="79.8">8</text>
<text x="133.9" y="79.8">9</text>
<text x="117.4" y="225.8">7</text>
<text x="140.3" y="225.8">3</text>
<text x="117.4" y="236">8</text>
<text x="140.3" y="239.8">2</text>
<text x="69.6" y="242" transform="rotate(-90 69.6 242)">2</text>
<text x="117.4" y="243.6">5</text>
<text x="69.6" y="249.6" transform="rotate(-90 69.6 249.6)">3</text>
<text x="140.3" y="248.7">4</text>
<text x="117.4" y="252.5">6</text>
<text x="140.3" y="256.3">1</text>
<text x="69.6" y="264.9" transform="rotate(-90 69.6 264.9)">1</text>
<text x="69.6" y="272.5" transform="rotate(-90 69.6 272.5)">4</text>
</g>
<g font-size="1.8" fill="#0f0f0f">
<text x="101.6" y="185.2">5V_NI</text>
<text x="93.7" y="196.6">5V_NI</text>
<text x="93.7" y="261.4">5V_NI</text>
</g>
<text font-size="1.8" fill="#725600" x="92.3" y="186.3">5V_NI</text>
<g font-size="1.8" fill="#006464">
<text x="121.4" y="226.9">VDD2</text>
<text x="132.6" y="226.9">VDD1</text>
<text x="134" y="240.9">V01</text>
<text x="121.4" y="253.6">V02</text>
</g>
<g font-size="1.1" fill="#840084">
<text x="39.7" y="51.9">G24V</text>
<text x="211.1" y="54.5">G24V</text>
<text x="39.7" y="76">G3V3</text>
<text x="250" y="105.1" transform="rotate(-90 250 105.1)">G24V</text>
<text x="257.7" y="105.1" transform="rotate(-90 257.7 105.1)">G24V</text>
<text x="275.4" y="107.6" transform="rotate(-90 275.4 107.6)">G24V</text>
<text x="361.8" y="107.6" transform="rotate(-90 361.8 107.6)">G3V3</text>
<text x="372" y="107.6" transform="rotate(-90 372 107.6)">G3V3</text>
<text x="254.1" y="180.3" transform="rotate(-90 254.1 180.3)">GSIM</text>
<text x="264.3" y="180.3" transform="rotate(-90 264.3 180.3)">GSIM</text>
<text x="275.7" y="182.8" transform="rotate(-90 275.7 182.8)">GSIM</text>
<text x="341.7" y="180.3" transform="rotate(-90 341.7 180.3)">GSIM</text>
<text x="351.9" y="180.3" transform="rotate(-90 351.9 180.3)">GSIM</text>
<text x="316.3" y="198.1" transform="rotate(-90 316.3 198.1)">GSIM</text>
<text x="376" y="200.6" transform="rotate(-90 376 200.6)">GSIM</text>
<text x="103" y="215.6" transform="rotate(-90 103 215.6)">G24V</text>
<text x="158.9" y="215.8" transform="rotate(-90 158.9 215.8)">GSIM</text>
<text x="114.4" y="247.3" transform="rotate(-90 114.4 247.3)">G24V</text>
<text x="63.6" y="255" transform="rotate(-90 63.6 255)">G24V</text>
<text x="71.2" y="255" transform="rotate(-90 71.2 255)">G24V</text>
<text x="78.8" y="255" transform="rotate(-90 78.8 255)">G24V</text>
<text x="147.4" y="267.9" transform="rotate(-90 147.4 267.9)">GSIM</text>
<text x="160.1" y="267.9" transform="rotate(-90 160.1 267.9)">GSIM</text>
<text x="169" y="267.9" transform="rotate(-90 169 267.9)">GSIM</text>
<text x="233.8" y="275.5" transform="rotate(-90 233.8 275.5)">GSIM</text>
<text x="243.9" y="275.5" transform="rotate(-90 243.9 275.5)">GSIM</text>
</g>
</svg>
